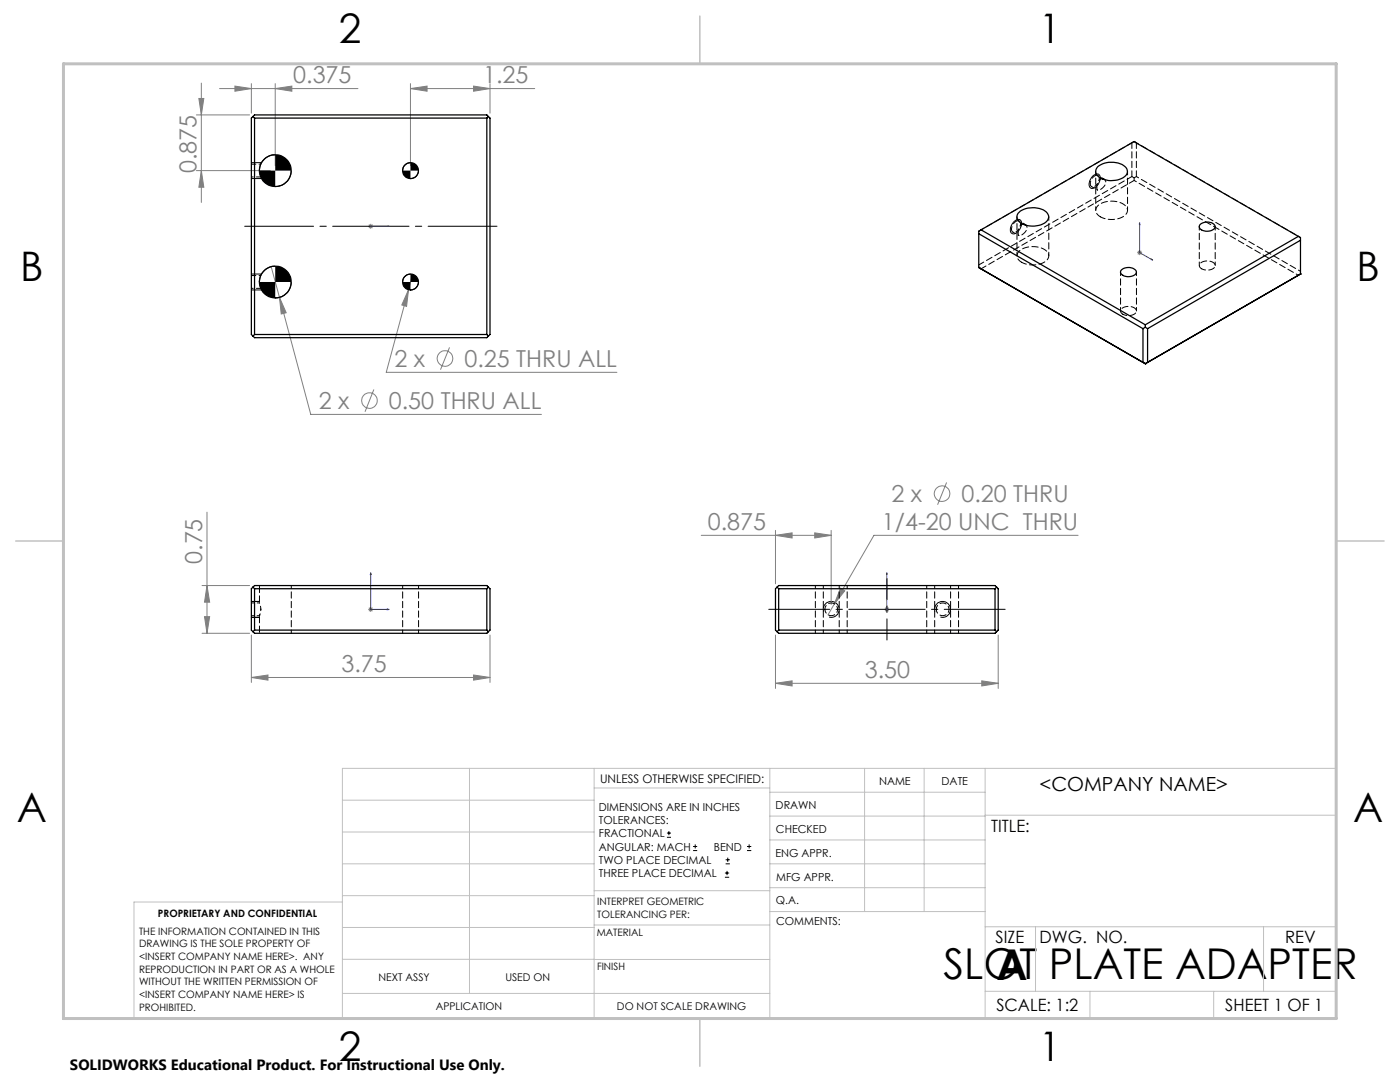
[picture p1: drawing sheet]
<svg xmlns="http://www.w3.org/2000/svg" width="279mm" height="216mm" viewBox="0 0 279 216" stroke-linecap="round" stroke-linejoin="round" font-family="sans-serif">
<g fill="none" stroke="#808080" stroke-width=".2">
<path d="M39.7 19.6h1l-.5 3.3zM40.2 16.6v23.8M43.8 17.7h27.6M46.9 17.2l3.3 .5-3.3 .5zM50.2 16.7v5.9M54.9 17.7l3.3-.5v1zM54.9 16.7v16.4M81.9 17.7l3.3-.5v1zM81.9 17.7h24.8M81.9 16.7v16.4M94.5 17.2l3.3 .5-3.3 .5zM97.8 16.7v5.9"/>
<path d="M39.2 22.9h10.6M39.2 34h14.7M40.2 34l.5 3.4h-1zM54.1 53.2l7.9 29.5h46.1M55.8 59.3l1.3 3.1-1 .3zM73.5 45.2h1M73.6 44.8l.7 .7M74 44.7v.9M74.3 44.8l-.7 .7M81.5 57.8l-.4 3.3-.9-.2zM81.5 57.8l-4.4 16.5h46M82.3 54.8l-.8 3"/>
<path d="M226.9 50.4h1M227.1 50.1l.7 .7M227.4 49.9v1M227.8 50.1l-.7 .7M74.6 77.7l-1.8 4.5M89.7 69.3l-1.8 4.5M188.9 96.3l-1.8 4.4M40.3 116.8h9.5M41.3 102.2v24.2M41.3 116.8l.5 3.4h-1zM139.9 106.8h26M154.8 106.8l3.3-.5v1.1z"/>
<path d="M154.8 105.8v10.7M162.6 106.3l3.3 .5-3.3 .6zM165.9 105.8v14.8M167.7 117.4l.9 .5-2.1 2.6zM215.2 106.8h-40.8l-7.9 13.7M40.3 126.4h9.5M40.8 123h1l-.5 3.4zM50.2 135.2l3.3-.5v1zM50.2 126.7v9.5M50.2 135.2h47.6M73.5 121.6h1M73.6 121.2l.7 .8"/>
<path d="M74 121.1v1M74.3 121.2l-.7 .8M94.5 134.7l3.3 .5-3.3 .5zM97.8 126.7v9.5M154.8 136.3l3.3-.4v1zM154.8 126.7v10.7M154.8 136.3h44.4M166.5 120.5l-1.3 2.2M176.5 121.6h1M176.6 121.2l.7 .8M177 121.1v1M177.3 121.2l-.7 .8"/>
<path d="M195.9 135.9l3.3 .4-3.3 .6zM199.2 126.7v10.7"/>
<circle cx="73.7" cy="79.9" r="1.55"/>
<circle cx="88.8" cy="71.5" r="1.55"/>
<circle cx="188" cy="98.5" r="1.56"/>
</g>
<g fill="none" stroke="#000" stroke-width=".2">
<path d="M50.2 32.5h2M50.2 35.6h2M54.9 30.9a3.2 3.2 0 0 0-3.1 3.1M58.1 34a3.1 3.1 0 0 1-3.2 3.2M81.9 32.5a1.69 1.69 0 0 0-1.6 1.5M83.5 34a1.56 1.56 0 0 1-1.6 1.6M218 35.2l.4-.3a.73 .73 0 0 1 .9-.1 .73 .73 0 0 1 .3 .9 1.91 1.91 0 0 1-1.9 1.8 1.61 1.61 0 0 1 .3-2.3zM50.2 54.7h2M50.2 57.9h2M54.9 53.1a3.2 3.2 0 0 0-3.1 3.2M58.1 56.3a3.1 3.1 0 0 1-3.2 3.1M81.9 54.7a1.69 1.69 0 0 0-1.6 1.6"/>
<path d="M83.5 56.3a1.56 1.56 0 0 1-1.6 1.6M202.4 44.2l.1-.1a.79 .79 0 0 1 1.1-.2 .79 .79 0 0 1 .2 1.1 1.79 1.79 0 0 1-1.8 1.6 1.71 1.71 0 0 1 .4-2.4zM50.2 120h1.6M50.2 123.2h1.6M164.4 122a1.58 1.58 0 0 1 1.3-2 1.58 1.58 0 0 1 1.8 1.7 1.58 1.58 0 0 1-2 1.4M186.6 122a1.58 1.58 0 0 1 1.4-2 1.58 1.58 0 0 1 1.7 1.7 1.58 1.58 0 0 1-2 1.4M133.1 167.1h.8M133.1 166.2h.8M133.5 165.8v.9M138.3 169.7h.8M138.3 168.9h.8M138.7 168.5v.8"/>
<path d="M144.7 175h.8M144.7 174.2h.8M144.8 172.4h.9M144.8 171.6h.9M145.1 173.8v.8M145.2 171.1v.9M149.1 169.7h.8M149.1 168.9h.8M149.5 168.5v.8"/>
</g>
<g fill="none" stroke="#00f" stroke-width=".2">
<path d="M73.9 45.2h.2zM74 45.2h.1M74 45.2h3.6M77.6 45.2h-.3h.3M227.4 44.5l.1 .3-.1-.1zM227.4 44.5v5.9l2.6 1.5M229.8 51.7l.2 .2-.2-.1zM74 114.3v7.3h3.6M74 114.3l.1 .4h-.2zM177 114.3v.4v-.4M177 114.3v7.3M77.3 121.5l.3 .1-.3 .1z"/>
<path d="M177 121.5v.2zM177 121.6h.1"/>
</g>
<path d="M99.2 45.1h-50.4" fill="none" stroke="#000" stroke-width=".2" stroke-dasharray="15.2 1.3 1.3 1.3" stroke-dashoffset="1.5"/>
<path d="M177 115.5v12.2" fill="none" stroke="#000" stroke-width=".2" stroke-dasharray="15.2 1.3 1.3 1.3" stroke-dashoffset="11"/>
<path d="M200.6 121.6h-47.2" fill="none" stroke="#000" stroke-width=".2" stroke-dasharray="15.2 1.3 1.3 1.3" stroke-dashoffset="3.1"/>
<g fill="none" stroke="#c0c0c0" stroke-width=".2">
<path d="M68.3 159.7h50.3M93.7 153.3v44.9M118.6 153.3v49.9M118.6 157.2h35M153.6 153.3v49.9M153.6 158.1h43M172.5 153.3v28.6M184.4 153.3v28.6M196.6 153.3v49.9M68.3 180h-41.6v23.2h240v-49.9h-198.4v49.9M68.3 166h50.3M68.3 178.7h50.3"/>
<path d="M68.3 172.4h50.3M118.6 177.7h35M153.6 162.8h43M153.6 177.1h43M153.6 172.4h43M153.6 167.6h43M196.6 162.7h70.1M68.3 198.2h85.3M68.3 191.4l85.3 .1M68.3 185.1h50.3M118.6 184.6h35M153.6 181.9h43"/>
<path d="M196.6 184.9h70.1M196.6 197.8h70.1M206.7 184.9v12.9M217.5 197.8v5.4M242.2 197.8v5.4M252.2 184.9v12.9"/>
</g>
<path d="M139.7 3.2v9.5M3.1 107.9h9.6M266.7 107.9h9.5M139.7 203.2v9.6" fill="none" stroke="#c0c0c0" stroke-width=".3"/>
<path d="M12.7 12.7h254v190.5h-254z" fill="none" stroke="#c0c0c0" stroke-width=".6"/>
<g fill="#00f">
<path d="M77.3 121.5l.3 .1-.3 .1zM74 114.3l.1 .4h-.2z"/>
<path d="M177 121.5v.2zM177 114.3v.4zM229.8 51.7l.2 .2-.2-.1zM227.4 44.5l.1 .3-.1-.1z"/>
<path d="M77.3 45.2h.3zM73.9 45.2h.2z"/>
</g>
<g fill="#808080">
<path d="M162.6 106.3l3.3 .5-3.3 .6zM154.8 106.8l3.3-.5v1.1z"/>
<path d="M50.2 135.2l3.3-.5v1zM94.5 134.7l3.3 .5-3.3 .5zM46.9 17.2l3.3 .5-3.3 .5zM54.9 17.7l3.3-.5v1zM55.8 59.3l.3 3.4 1-.3zM81.5 57.8l-1.3 3.1 .9 .2zM81.9 17.7l3.3-.5v1zM94.5 17.2l3.3 .5-3.3 .5zM167.7 117.4l-1.2 3.1 2.1-2.6zM154.8 136.3l3.3-.4v1zM195.9 135.9l3.3 .4-3.3 .6z"/>
<path d="M41.3 116.8l.5 3.4h-1zM40.8 123h1l-.5 3.4zM39.7 19.6h1l-.5 3.3zM40.2 34l.5 3.4h-1z"/>
</g>
<path d="M51.8 56.3a3.2 3.2 0 0 0 3.1 3.1v-3.1zM54.9 53.1v3.2h3.2a3.1 3.1 0 0 0-3.2-3.2zM51.8 34a3.2 3.2 0 0 0 3.1 3.2v-3.2zM54.9 30.9v3.1h3.2a3.1 3.1 0 0 0-3.2-3.1zM80.3 56.3a1.62 1.62 0 0 0 1.6 1.6v-1.6zM81.9 54.7v1.6h1.6a1.56 1.56 0 0 0-1.6-1.6zM80.3 34a1.62 1.62 0 0 0 1.6 1.6v-1.6zM81.9 32.5v1.5h1.6a1.56 1.56 0 0 0-1.6-1.5z" fill="#000"/>
<g fill="none" stroke="#000" stroke-width=".25">
<path d="M50.2 23.6l.6-.7h46.4l.6 .7v43.1l-.6 .7h-46.4l-.6-.7zM50.5 23.2l.3 .4M50.8 23.6v43.1M50.8 23.6h46.4M97.2 23.6v43.1M97.5 23.2l-.3 .4M219.1 33.3a4.6 4.6 0 0 1 5.6 .1 1.38 1.38 0 0 1-.9 2.2 4.3 4.3 0 0 1-4.9-.8 1.23 1.23 0 0 1 .2-1.5zM220 35.7l.4 .1M195.3 53.4h.1M195.3 46.6l32.8 19M195.3 53.4l33.3 19.2M195.3 53.4l.5 .3"/>
<path d="M195.8 45.9l32.8 18.9M195.8 45.9l-.5 .2v7.3M195.8 45.9l30.5-17.6 32.8 18.9M203.2 42.6a4.4 4.4 0 0 1 5.8-.1 1.4 1.4 0 0 1-.9 2.2 4.6 4.6 0 0 1-4.8-.6l-.3-.7zM204.2 44.7l.5 .2M223.8 53.9a2.02 2.02 0 0 1 3 .3 1.21 1.21 0 0 1-1.5 1 1.42 1.42 0 0 1-1.7-.9zM239.5 44.8a2.07 2.07 0 0 1 3 .3 1.27 1.27 0 0 1-1.5 1 1.23 1.23 0 0 1-1.6-1.1zM259.1 47.2l-30.5 17.6M259.1 47.2l.4 .2v7.3M259.5 54.7h.1M259.5 47.9l-30.5 17.7M259.5 54.7l-30.9 17.9"/>
<path d="M259.5 54.7l-.4 .2M50.8 66.7l-.3 .4M50.8 66.7h46.4M97.2 66.7l.3 .4M228.1 65.6v6.7l.5 .3M228.6 72.6h.1M228.6 65.3l.4 .3M228.6 65.3l-.5 .3M228.6 64.8v.5M229 65.6v6.7l-.4 .3M50.2 117.5l.6-.7h46.4l.6 .7v8.2l-.6 .7h-46.4l-.6-.7zM50.5 117.2l.3 .3"/>
<path d="M50.8 117.5v8.2M50.8 117.5h46.4M97.2 117.5v8.2M97.5 117.2l-.3 .3M154.8 117.5l.6-.7h43.2l.6 .7v8.2l-.6 .7h-43.2l-.6-.7zM155.1 117.2l.3 .3M155.4 117.5h43.2M155.4 117.5v8.2M198.6 117.5v8.2M198.9 117.2l-.3 .3M50.8 125.7l-.3 .3M50.8 125.7h46.4"/>
<path d="M97.2 125.7l.3 .3M155.4 125.7h43.2M155.4 125.7l-.3 .3M198.6 125.7l.3 .3"/>
<circle cx="54.9" cy="34" r="3.2"/>
<circle cx="81.9" cy="34" r="1.58"/>
<circle cx="54.9" cy="56.3" r="3.2"/>
<circle cx="81.9" cy="56.3" r="1.58"/>
</g>
<g fill="none" stroke="#000" stroke-width=".2" stroke-dasharray="1.3 .6" stroke-dashoffset=".6">
<path d="M218.7 34.2v7.8M219 36.7a.77 .77 0 0 1-.6 .5 .77 .77 0 0 1-.8-.3v-.2M203 43.3v7.7M203.3 45.8a.77 .77 0 0 1-.6 .5 .77 .77 0 0 1-.8-.3v-.3M209.3 51v-7.7M223.6 54.3v7.8M225 42v-7.8M239.3 45.2v7.8M242.5 53v-7.8M226.8 62.1v-7.8M80.4 116.8v9.5M162.7 116.8v9.5"/>
<path d="M164.3 116.8v9.5M184.9 116.8v9.5M186.5 116.8v9.5M52.1 121.6l-.3-1.3M58.1 126.3v-9.5M83.5 126.3v-9.5M167.5 126.3v-9.5M169.1 126.3v-9.5M189.7 126.3v-9.5M191.3 126.3v-9.5"/>
</g>
<path d="M225.9 35.2l.4 .3M226.3 28.2h.1M226.3 36v-.5M226.3 35.5l.5-.3M226.3 28.2l-.4 .3M226.8 28.5l-.5-.3M52 121.5v.2" fill="none" stroke="#000" stroke-width=".2" stroke-dasharray="1.3 .6"/>
<path d="M217.6 36.7a1.54 1.54 0 0 1 1.5-1.7l.3 .5-.1 .5M217.8 37.2l1.3 .7M220.3 35.7l-1.2-.7M220.4 35.8a1.09 1.09 0 0 1-.4 1.7 1.02 1.02 0 0 1-1 .4l-.1-.5M201.9 45.7a1.54 1.54 0 0 1 1.5-1.6l.3 .5-.1 .5M202.1 46.3l1.2 .7M204.6 44.8l-1.2-.7M204.7 44.9a1.09 1.09 0 0 1-.4 1.7 1.02 1.02 0 0 1-1 .4l-.1-.5M51.8 122.7v.2l.3-1.3" fill="none" stroke="#000" stroke-width=".2" stroke-dasharray="1.3 .6" stroke-dashoffset=".7"/>
<path d="M51.8 116.8v3.5M51.8 122.8v3.5" fill="none" stroke="#000" stroke-width=".2" stroke-dasharray="1.3 .6" stroke-dashoffset="-.2"/>
<path d="M226.3 36l32.8 18.9M226.8 28.5l32.8 18.9M259.6 54.1l-32.8-18.9M50.2 122.9h1.6M51.8 120.3h-1.6" fill="none" stroke="#000" stroke-width=".2" stroke-dasharray="1.3 .6" stroke-dashoffset=".8"/>
<path d="M50.2 35.3h1.9M52 32.8h-1.8M50.2 57.5h1.9M52 55h-1.8" fill="none" stroke="#000" stroke-width=".2" stroke-dasharray="1.3 .6" stroke-dashoffset=".9"/>
<path d="M218.9 37.4v-.4a1.48 1.48 0 0 1 1.1-1.4M203.2 46.5v-.4a1.48 1.48 0 0 1 1-1.4M164.6 121.6a1.28 1.28 0 0 1 1.8-1.2 1.28 1.28 0 0 1 .4 2.1 1.28 1.28 0 0 1-2.1-.4l-.1-.5M186.8 121.6a1.28 1.28 0 0 1 1.8-1.2 1.28 1.28 0 0 1 .4 2.1 1.28 1.28 0 0 1-2.1-.4l-.1-.5" fill="none" stroke="#000" stroke-width=".2" stroke-dasharray="1.3 .6" stroke-dashoffset=".5"/>
<path d="M239.8 53.6a1.99 1.99 0 0 0 2.7-.6 1.75 1.75 0 0 0-2.6-.7 .71 .71 0 0 0-.6 .6 .71 .71 0 0 0 .5 .7M224.1 62.7a1.99 1.99 0 0 0 2.7-.6 1.75 1.75 0 0 0-2.6-.8 .71 .71 0 0 0-.6 .7 .71 .71 0 0 0 .5 .7" fill="none" stroke="#000" stroke-width=".2" stroke-dasharray="1.3 .6" stroke-dashoffset=".4"/>
<path d="M203.9 52.3a4.4 4.4 0 0 0 5.3-.7 1.42 1.42 0 0 0-1-1.9 4.5 4.5 0 0 0-5 .7 1.33 1.33 0 0 0 .7 1.9M219.6 43.3a4.4 4.4 0 0 0 5.3-.8 1.42 1.42 0 0 0-1-1.9 4.5 4.5 0 0 0-5 .7 1.33 1.33 0 0 0 .7 2" fill="none" stroke="#000" stroke-width=".2" stroke-dasharray="1.3 .6" stroke-dashoffset=".3"/>
<path d="M225.9 35.2l-30.5 17.7M195.4 46.1l30.5-17.6M195.8 53.6l30.5-17.6" fill="none" stroke="#000" stroke-width=".2" stroke-dasharray="1.3 .6" stroke-dashoffset=".2"/>
<path d="M225.9 28.5v6.7M226.8 35.2v-6.7" fill="none" stroke="#000" stroke-width=".2" stroke-dasharray="1.3 .6" stroke-dashoffset=".1"/>
<g font-size="8.5">
<text x="188.3" y="195.4">SLOT PLATE ADAPTER</text>
<text x="198.9" y="195.5">A</text>
</g>
<g font-size="8.1">
<text x="67.6" y="8.5">2</text>
<text x="207.3" y="8.5">1</text>
<text x="4" y="56.1">B</text>
<text x="270.7" y="56.1">B</text>
<text x="3.3" y="164.1">A</text>
<text x="270" y="164.1">A</text>
<text x="67.6" y="211.7">2</text>
<text x="207.3" y="211.7">1</text>
</g>
<g font-size="4.7" fill="#808080">
<text x="58.5" y="16.6">0.375</text>
<text x="96.4" y="16.6">1.25</text>
<text x="39.2" y="34.6" transform="rotate(-90 39.2 34.6)">0.875</text>
<text x="78.7" y="73.2">2 x</text>
<text x="92.7" y="73.2">0.25 THRU ALL</text>
<text x="63.6" y="81.6">2 x</text>
<text x="77.6" y="81.6">0.50 THRU ALL</text>
<text x="177.9" y="100.2">2 x</text>
<text x="191.9" y="100.2">0.20 THRU</text>
<text x="141.3" y="105.8">0.875</text>
<text x="176" y="105.8">1/4-20 UNC THRU</text>
<text x="40.3" y="112.5" transform="rotate(-90 40.3 112.5)">0.75</text>
<text x="68.1" y="134.2">3.75</text>
<text x="172.6" y="135.3">3.50</text>
</g>
<text font-size="3.9" x="207.5" y="157.8">&lt;COMPANY NAME&gt;</text>
<g font-size="3.4">
<text x="197.8" y="166">TITLE:</text>
<text x="198.7" y="188.1">SIZE</text>
<text x="207.5" y="188.1">DWG. NO.</text>
<text x="256.5" y="188.2">REV</text>
<text x="198.8" y="201.7">SCALE: 1:2</text>
<text x="244.5" y="201.7">SHEET 1 OF 1</text>
</g>
<text font-size="3" x="14" y="213.5">SOLIDWORKS Educational Product. For Instructional Use Only.</text>
<text font-size="2.4" x="119.8" y="156.2">UNLESS OTHERWISE SPECIFIED:</text>
<g font-size="2.2">
<text x="119.5" y="161.8">DIMENSIONS ARE IN INCHES</text>
<text x="154.8" y="161.4">DRAWN</text>
<text x="175.4" y="156.6">NAME</text>
<text x="187.9" y="156.7">DATE</text>
<text x="119.5" y="164.4">TOLERANCES:</text>
<text x="119.5" y="167.1">FRACTIONAL</text>
<text x="154.9" y="166.3">CHECKED</text>
<text x="119.5" y="169.7">ANGULAR: MACH</text>
<text x="119.5" y="172.4">TWO PLACE DECIMAL</text>
<text x="142.5" y="169.7">BEND</text>
<text x="154.8" y="170.9">ENG APPR.</text>
<text x="119.5" y="175">THREE PLACE DECIMAL</text>
<text x="154.9" y="175.7">MFG APPR.</text>
<text x="154.9" y="180.4">Q.A.</text>
<text x="154.9" y="184.6">COMMENTS:</text>
</g>
<g font-size="2.1">
<text x="75.5" y="195.7">NEXT ASSY</text>
<text x="100.9" y="195.7">USED ON</text>
<text x="86.9" y="201.5">APPLICATION</text>
<text x="123.1" y="201.6">DO NOT SCALE DRAWING</text>
</g>
<g font-size="2">
<text x="31.5" y="182.9">PROPRIETARY AND CONFIDENTIAL</text>
<text x="119.2" y="180.6">INTERPRET GEOMETRIC</text>
<text x="119.2" y="183.1">TOLERANCING PER:</text>
<text x="27.8" y="186.5">THE INFORMATION CONTAINED IN THIS</text>
<text x="27.8" y="189">DRAWING IS THE SOLE PROPERTY OF</text>
<text x="27.8" y="191.6">&lt;INSERT COMPANY NAME HERE&gt;. ANY</text>
<text x="119.1" y="186.7">MATERIAL</text>
<text x="27.8" y="194.1">REPRODUCTION IN PART OR AS A WHOLE</text>
<text x="27.8" y="196.6">WITHOUT THE WRITTEN PERMISSION OF</text>
<text x="119.1" y="193.5">FINISH</text>
<text x="27.8" y="199.1">&lt;INSERT COMPANY NAME HERE&gt; IS</text>
<text x="27.8" y="201.7">PROHIBITED.</text>
</g>
</svg>
